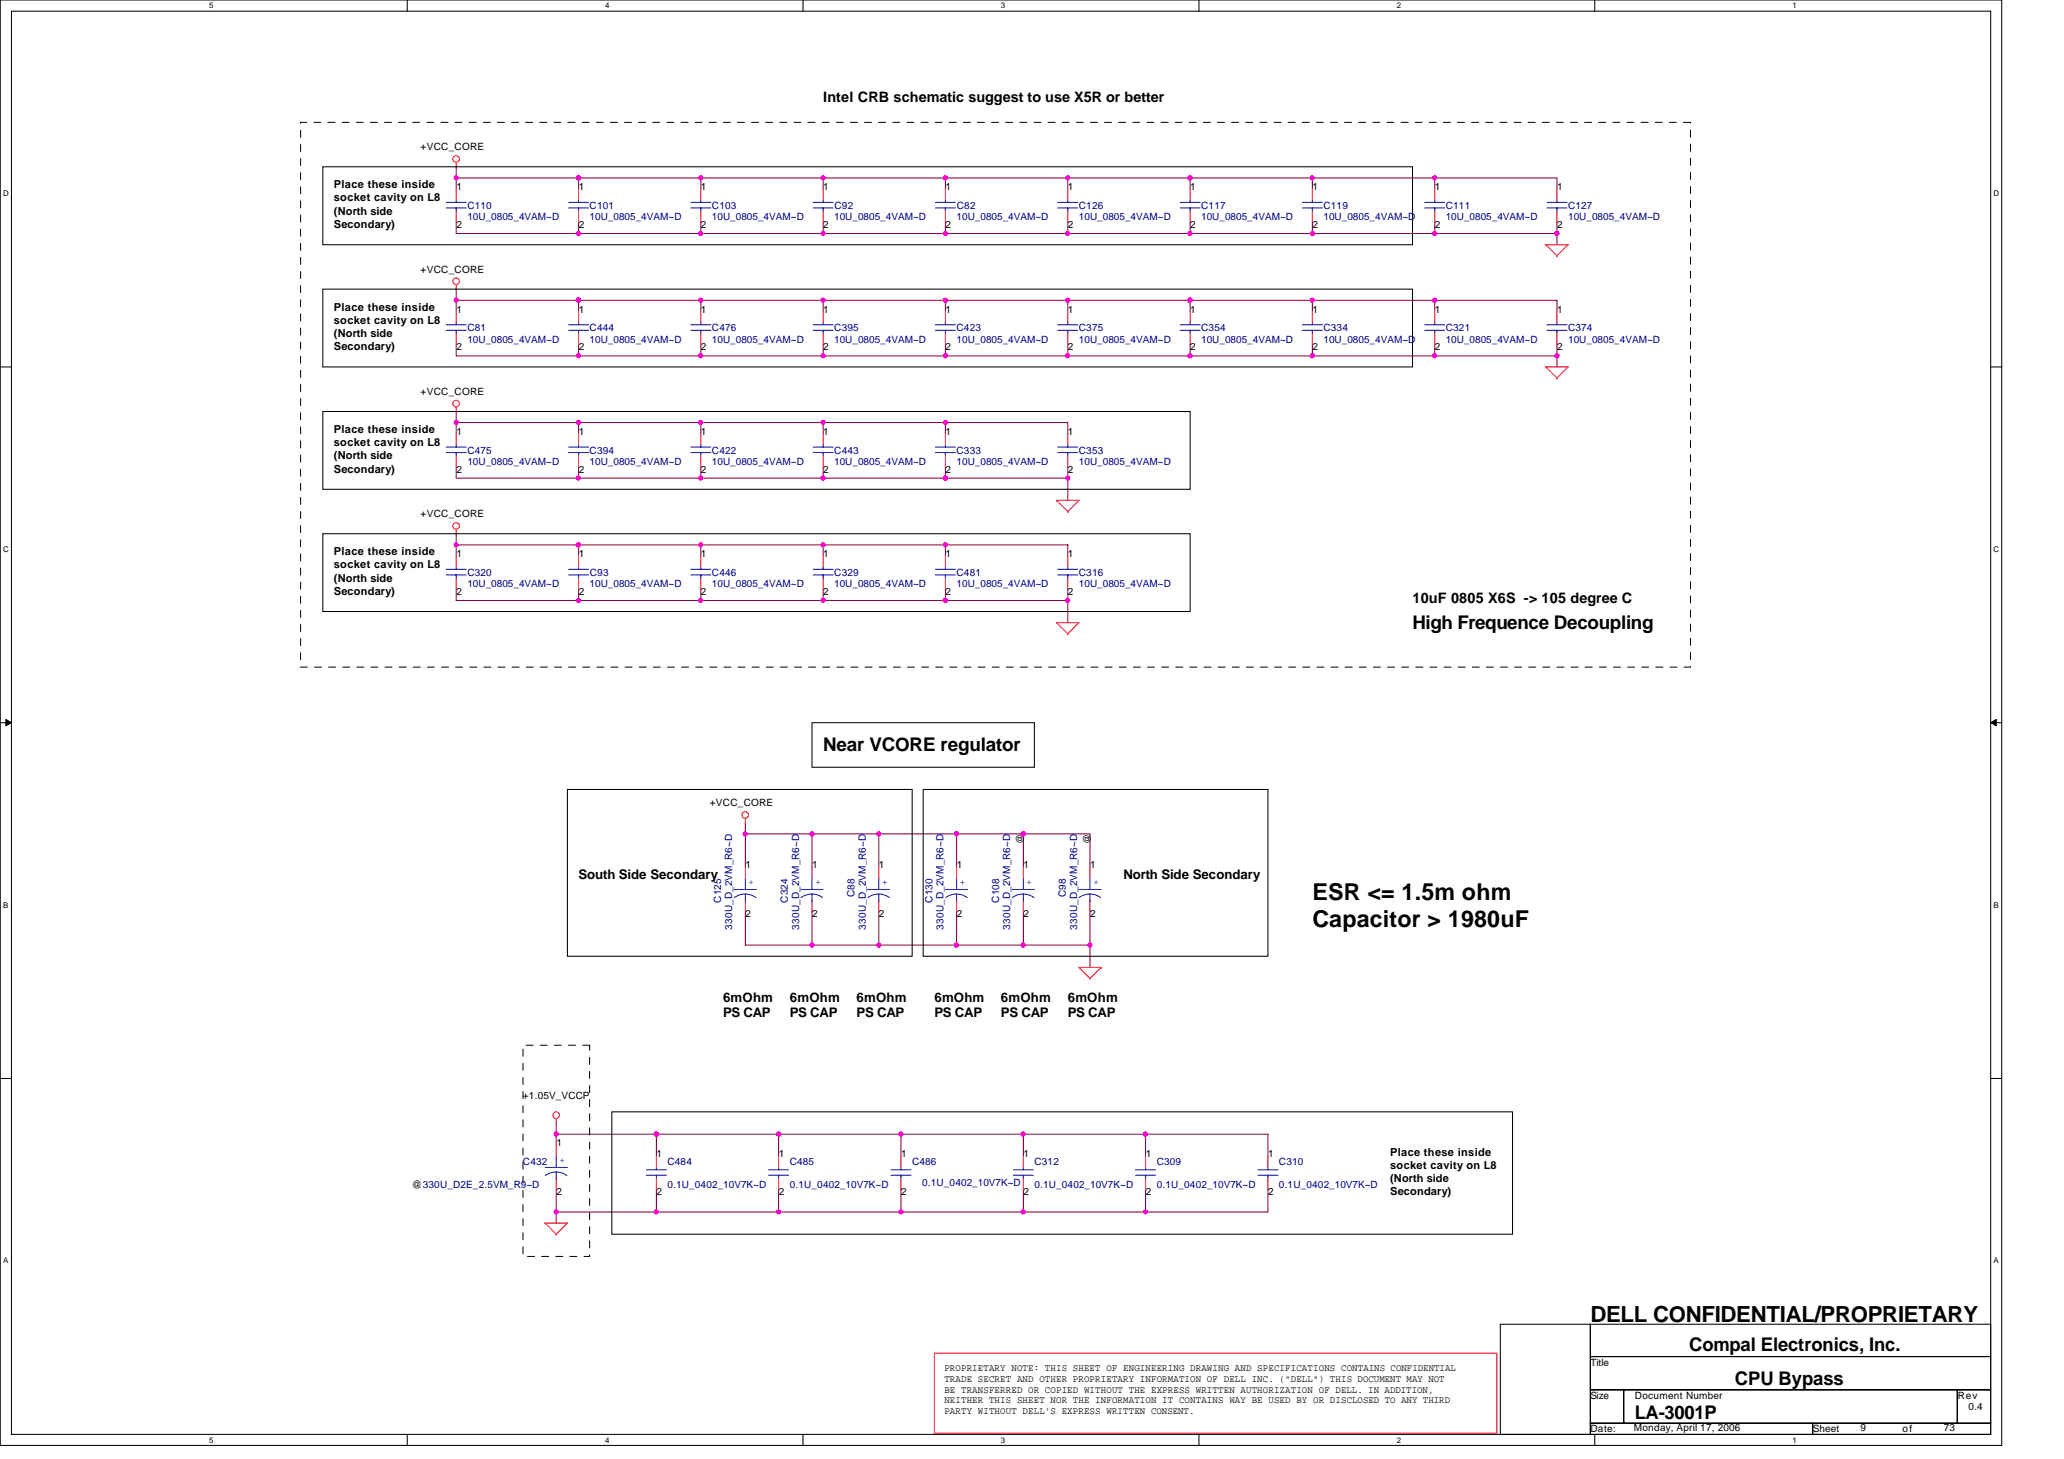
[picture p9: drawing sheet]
<svg xmlns="http://www.w3.org/2000/svg" width="297mm" height="210mm" viewBox="0 0 297 210" stroke-linecap="round" stroke-linejoin="round" font-family="sans-serif">
<path d="M0 0h288.1v208h-288.1zM1.6 1.6h284.9v204.8h-284.9z" fill="none" stroke="#000" stroke-width=".15"/>
<g fill="#fff">
<path d="M30.1 .2h.6v1.2h-.6z"/>
<path d="M30.1 206.6h.6v1.3h-.6z"/>
</g>
<path d="M58.6 0v1.6M58.6 206.4v1.6" fill="none" stroke="#000" stroke-width=".15"/>
<g fill="#fff">
<path d="M87.1 .2h.6v1.2h-.6z"/>
<path d="M87.1 206.6h.6v1.3h-.6z"/>
</g>
<path d="M115.6 0v1.6M115.6 206.4v1.6" fill="none" stroke="#000" stroke-width=".15"/>
<g fill="#fff">
<path d="M144 .2h.6v1.2h-.6z"/>
<path d="M144 206.6h.6v1.3h-.6z"/>
</g>
<path d="M172.5 0v1.6M172.5 206.4v1.6" fill="none" stroke="#000" stroke-width=".15"/>
<g fill="#fff">
<path d="M201 .2h.6v1.2h-.6z"/>
<path d="M201 206.6h.6v1.3h-.6z"/>
</g>
<path d="M229.5 0v1.6M229.5 206.4v1.6" fill="none" stroke="#000" stroke-width=".15"/>
<g fill="#fff">
<path d="M258 .2h.6v1.2h-.6z"/>
<path d="M258 206.6h.6v1.3h-.6z"/>
<path d="M.4 27.2h.8v1.3h-.8z"/>
<path d="M286.9 27.2h.8v1.3h-.8z"/>
<path d="M.4 78.4h.8v1.3h-.8z"/>
<path d="M286.9 78.4h.8v1.3h-.8z"/>
</g>
<path d="M0 52.8h1.6M286.5 52.8h1.6" fill="none" stroke="#000" stroke-width=".15"/>
<g fill="#fff">
<path d="M.4 129.6h.8v1.3h-.8z"/>
<path d="M286.9 129.6h.7v1.3h-.7z"/>
</g>
<path d="M0 104h1.6M286.5 104h1.6" fill="none" stroke="#000" stroke-width=".15"/>
<path d="M.8 103.5l.8 .5-.8 .5zM286.5 104l.8-.5v1z" fill="#000" stroke="#000" stroke-width=".14"/>
<g fill="#fff">
<path d="M.4 180.8h.8v1.3h-.8z"/>
<path d="M286.9 180.8h.7v1.3h-.7z"/>
</g>
<g fill="none" stroke="#000" stroke-width=".15">
<path d="M46.5 24h156.8v11.2h-156.8zM46.5 41.6h156.8v11.2h-156.8zM46.5 59.2h124.8v11.2h-124.8zM46.5 76.8h124.8v11.2h-124.8zM81.7 113.6h49.6v24h-49.6zM116.9 104h32v6.4h-32zM132.9 113.6h49.6v24h-49.6zM0 155.2h1.6M286.5 155.2h1.6M88.1 160h129.6v17.6h-129.6zM215.9 190.6h13v15.8h-13zM228.9 190.6h57.6v4.6h-57.6z"/>
<path d="M228.9 195.2h57.6v4.8h-57.6zM228.9 204.8h32v1.6h-32zM228.9 200h4.8v4.8h-4.8zM233.7 200h48v4.8h-48zM260.9 204.8h25.6v1.6h-25.6zM281.7 200h4.8v4.8h-4.8z"/>
</g>
<g fill="none" stroke="#800040" stroke-width=".15">
<path d="M65.7 32v1.6h17.6M65.7 25.6h17.6M65.7 25.6v1.6M65.7 24v1.6M83.3 33.6h17.6M83.3 25.6v1.6M83.3 32v1.6M83.3 25.6h17.6M100.9 25.6v1.6M100.9 25.6h17.6M100.9 33.6h17.6M100.9 32v1.6"/>
<path d="M118.5 32v1.6M118.5 25.6h17.6M118.5 33.6h17.6M118.5 25.6v1.6M136.1 25.6h17.6M136.1 33.6h17.6M136.1 25.6v1.6M136.1 32v1.6M153.7 33.6h17.6M153.7 25.6h17.6M153.7 25.6v1.6M153.7 32v1.6"/>
<path d="M171.3 33.6h17.6M171.3 32v1.6M171.3 25.6h17.6M171.3 25.6v1.6M188.9 25.6h17.6M188.9 32v1.6h17.6M188.9 25.6v1.6M206.5 25.6h17.6v1.6M206.5 33.6h17.6M206.5 32v1.6M206.5 25.6v1.6M224.1 32v1.6"/>
<path d="M224.1 33.6v1.6M65.7 49.6v1.6h17.6M65.7 59.2v1.6M65.7 43.2h17.6M65.7 43.2v1.6M65.7 41.6v1.6M83.3 43.2h17.6M83.3 49.6v1.6M83.3 51.2h17.6M83.3 43.2v1.6M100.9 43.2h17.6M100.9 49.6v1.6"/>
<path d="M100.9 43.2v1.6M100.9 51.2h17.6M118.5 43.2v1.6M118.5 43.2h17.6M118.5 49.6v1.6M118.5 51.2h17.6M136.1 43.2h17.6M136.1 51.2h17.6M136.1 49.6v1.6M136.1 43.2v1.6M153.7 49.6v1.6M153.7 43.2h17.6"/>
<path d="M153.7 43.2v1.6M153.7 51.2h.1M153.7 51.2h17.6M171.3 43.2h17.6M171.3 49.6v1.6M171.3 51.2h17.6M171.3 43.2v1.6M188.9 49.6v1.6M188.9 51.2h17.6M188.9 43.2v1.6M188.9 43.2h17.6M206.5 43.2h17.6v1.6"/>
<path d="M206.5 43.2v1.6M206.5 49.6v1.6M206.5 51.2h17.6M224.1 51.2v1.6M224.1 49.6v1.6M65.7 67.2v1.6h17.6M65.7 78.4v1.6M65.7 78.4h17.6M65.7 60.8v1.6M65.7 76.8v1.6M65.7 60.8h17.6M83.3 60.8v1.6"/>
<path d="M83.3 78.4v1.6M83.3 60.8h17.6M83.3 68.8h17.6M83.3 67.2v1.6M83.3 78.4h17.6M100.9 78.4v1.6M100.9 60.8h17.6M100.9 68.8h17.6M100.9 60.8v1.6M100.9 78.4h17.6M100.9 67.2v1.6M118.5 68.8h17.6"/>
<path d="M118.5 60.8h17.6M118.5 78.4h17.6M118.5 78.4v1.6M118.5 60.8v1.6M118.5 67.2v1.6M136.1 60.8h17.6v1.6M136.1 78.4h17.6v1.6M136.1 68.8h17.6M136.1 67.2v1.6M136.1 78.4v1.6M136.1 60.8v1.6M153.7 68.8v3.2"/>
<path d="M153.7 67.2v1.6M65.7 84.8v1.6h17.6M83.3 86.4h17.6M83.3 84.8v1.6M100.9 84.8v1.6M100.9 86.4h17.6M118.5 86.4h17.6M118.5 84.8v1.6M136.1 84.8v1.6M136.1 86.4h17.6M153.7 84.8v1.6M153.7 86.4v3.2"/>
<path d="M107.3 118.4v1.6M107.3 120h9.6M107.3 120v4.8M107.3 131.2v4.8h9.6M116.9 120v4.8M116.9 131.2v4.8M116.9 136h9.6M116.9 120h9.6M126.5 120v4.8M126.5 136h11.2M126.5 131.2v4.8M126.5 120h11.2"/>
<path d="M137.7 120h9.6M137.7 120v4.8M137.7 136h9.6M137.7 131.2v4.8M147.3 120h9.6v4.8M147.3 120v4.8M147.3 136h9.6M147.3 131.2v4.8M156.9 136v3.2M156.9 131.2v4.8M80 163.2v1.6M80 161.6v1.6"/>
<path d="M80 163.2h14.5M80 174.4h14.5M80 174.4v1.6M80 171.2v3.2M94.5 163.2h17.6M94.5 163.2v3.2M94.5 171.2v3.2M94.5 174.4h17.6M112.1 163.2h17.6M112.1 163.2v3.2M112.1 174.4h17.6M112.1 171.2v3.2"/>
<path d="M129.7 163.2v3.2M129.7 163.2h17.6M129.7 174.4h17.6M129.7 171.2v3.2M147.3 163.2h17.6M147.3 163.2v3.2M147.3 171.2v3.2M147.3 174.4h17.6M164.9 163.2v3.2M164.9 163.2h17.6v3.2M164.9 171.2v3.2M164.9 174.4h.1"/>
<path d="M182.5 171.2v3.2h-17.6"/>
</g>
<g fill="none" stroke="#f00" stroke-width=".15">
<path d="M65.7 24h.1M65.7 23.4v.6M65.7 27.2v1.6M65.7 30.4v1.6M83.3 27.2v1.6M83.3 30.4v1.6M100.9 27.2v1.6M100.9 30.4v1.6M118.5 27.2v1.6M118.5 30.4v1.6M136.1 27.2v1.6M136.1 30.4v1.6"/>
<path d="M153.7 27.2v1.6M153.7 30.4v1.6M171.3 27.2v1.6M171.3 30.4v1.6M188.9 27.2v1.6M188.9 30.4v1.6M206.5 27.2v1.6M206.5 30.4v1.6M222.5 35.2h3.2l-1.6 1.6M222.5 35.2h.1M222.5 35.2l1.6 1.6M224.1 36.8h.1"/>
<path d="M224.1 27.2v1.6M224.1 30.4v1.6M65.7 59.2h.1M65.7 41.6h.1M65.7 41v.6M65.7 44.8v1.6M65.7 48v1.6M65.7 58.6v.6M83.3 44.8v1.6M83.3 48v1.6M100.9 44.8v1.6M100.9 48v1.6"/>
<path d="M118.5 44.8v1.6M118.5 48v1.6M136.1 44.8v1.6M136.1 48v1.6M153.7 44.8v1.6M153.7 48v1.6M171.3 44.8v1.6M171.3 48v1.6M188.9 44.8v1.6M188.9 48v1.6M206.5 44.8v1.6M206.5 48v1.6"/>
<path d="M222.5 52.8h3.2l-1.6 1.6M222.5 52.8h.1M222.5 52.8l1.6 1.6M224.1 54.4h.1M224.1 44.8v1.6M224.1 48v1.6M65.7 76.8h.1M65.7 62.4v1.6M65.7 65.6v1.6M65.7 76.2v.6M83.3 62.4v1.6M83.3 65.6v1.6"/>
<path d="M100.9 62.4v1.6M100.9 65.6v1.6M118.5 62.4v1.6M118.5 65.6v1.6M136.1 62.4v1.6M136.1 65.6v1.6M152.1 72h3.2l-1.6 1.6M152.1 72h.1M152.1 72l1.6 1.6M153.7 73.6h.1M153.7 62.4v1.6M153.7 65.6v1.6"/>
<path d="M65.7 80v1.6M65.7 83.2v1.6M83.3 80v1.6M83.3 83.2v1.6M100.9 80v1.6M100.9 83.2v1.6M118.5 80v1.6M118.5 83.2v1.6M136.1 80v1.6M136.1 83.2v1.6M152.1 89.6h3.2l-1.6 1.6M152.1 89.6h.1"/>
<path d="M152.1 89.6l1.6 1.6M153.7 91.2h.1M153.7 80v1.6M153.7 83.2v1.6M107.3 118.4h.1M107.3 117.8v.6M107.3 124.8v1.6M107.3 129.6v1.6M116.9 124.8v1.6M116.9 129.6v1.6M126.5 124.8v1.6M126.5 129.6v1.6"/>
<path d="M137.7 124.8v1.6M137.7 129.6v1.6M147.3 124.8v1.6M147.3 129.6v1.6M156.9 124.8v1.6M156.9 129.6v1.6M158.5 139.2h-3.2l1.6 1.6M158.5 139.2h.1M158.5 139.2l-1.6 1.6M156.9 140.8h.1M78.5 176h3.2l-1.7 1.6M78.5 176h.1"/>
<path d="M78.5 176l1.5 1.6M80 161v.6M80 177.6h.1M80 164.8v1.6M80 169.6v1.6M94.5 166.4v1.6M94.5 169.6v1.6M112.1 166.4v1.6M112.1 169.6v1.6M129.7 166.4v1.6M129.7 169.6v1.6M147.3 166.4v1.6"/>
<path d="M147.3 169.6v1.6M164.9 166.4v1.6M164.9 169.6v1.6M182.5 166.4v1.6M182.5 169.6v1.6M134.5 194.8h80.9v11.5h-80.9z"/>
<circle cx="65.6" cy="22.9" r=".47"/>
<circle cx="65.6" cy="40.5" r=".48"/>
<circle cx="65.6" cy="58.1" r=".47"/>
<circle cx="65.6" cy="75.7" r=".47"/>
<circle cx="107.2" cy="117.3" r=".47"/>
<circle cx="80" cy="160.5" r=".47"/>
</g>
<path d="M43.3 17.6h200v78.4h-200zM75.3 150.4h9.6v30.4h-9.6z" fill="none" stroke="#000" stroke-width=".14" stroke-dasharray="1 1 1 1 1 1 1 1"/>
<g fill="none" stroke="#00f" stroke-width=".15">
<path d="M64.2 29.9h2.9M64.2 29.1h2.9M65.7 28.8v.3M65.7 29.9h.1M65.7 29.9v.5M81.8 29.9h2.9M81.8 29.1h2.9M83.3 28.8v.3M83.3 29.9h.1M83.3 29.9v.5M99.4 29.9h2.9M99.4 29.1h2.9"/>
<path d="M100.9 28.8v.3M100.9 29.9h.1M100.9 29.9v.5M117 29.9h2.9M117 29.1h2.9M118.5 28.8v.3M118.5 29.9h.1M118.5 29.9v.5M134.6 29.9h2.9M134.6 29.1h2.9M136.1 28.8v.3M136.1 29.9h.1"/>
<path d="M136.1 29.9v.5M152.2 29.9h2.9M152.2 29.1h2.9M153.7 28.8v.3M153.7 29.9h.1M153.7 29.9v.5M169.8 29.9h2.9M169.8 29.1h2.9M171.3 28.8v.3M171.3 29.9h.1M171.3 29.9v.5M187.4 29.9h2.9"/>
<path d="M187.4 29.1h2.9M188.9 28.8v.3M188.9 29.9h.1M188.9 29.9v.5M205 29.9h2.9M205 29.1h2.9M206.5 28.8v.3M206.5 29.9h.1M206.5 29.9v.5M222.6 29.9h2.9M222.6 29.1h2.9M224.1 28.8v.3"/>
<path d="M224.1 29.9h.1M224.1 29.9v.5M64.2 47.5h2.9M64.2 46.7h2.9M65.7 46.4v.3M65.7 47.5h.1M65.7 47.5v.5M81.8 47.5h2.9M81.8 46.7h2.9M83.3 46.4v.3M83.3 47.5h.1M83.3 47.5v.5"/>
<path d="M99.4 47.5h2.9M99.4 46.7h2.9M100.9 46.4v.3M100.9 47.5h.1M100.9 47.5v.5M117 47.5h2.9M117 46.7h2.9M118.5 46.4v.3M118.5 47.5h.1M118.5 47.5v.5M134.6 47.5h2.9M134.6 46.7h2.9"/>
<path d="M136.1 46.4v.3M136.1 47.5h.1M136.1 47.5v.5M152.2 47.5h2.9M152.2 46.7h2.9M153.7 46.4v.3M153.7 47.5h.1M153.7 47.5v.5M169.8 47.5h2.9M169.8 46.7h2.9M171.3 46.4v.3M171.3 47.5h.1"/>
<path d="M171.3 47.5v.5M187.4 47.5h2.9M187.4 46.7h2.9M188.9 46.4v.3M188.9 47.5h.1M188.9 47.5v.5M205 47.5h2.9M205 46.7h2.9M206.5 46.4v.3M206.5 47.5h.1M206.5 47.5v.5M222.6 47.5h2.9"/>
<path d="M222.6 46.7h2.9M224.1 46.4v.3M224.1 47.5h.1M224.1 47.5v.5M64.2 65.1h2.9M64.2 64.3h2.9M65.7 64v.3M65.7 65.1h.1M65.7 65.1v.5M81.8 65.1h2.9M81.8 64.3h2.9M83.3 64v.3"/>
<path d="M83.3 65.1h.1M83.3 65.1v.5M99.4 65.1h2.9M99.4 64.3h2.9M100.9 64v.3M100.9 65.1h.1M100.9 65.1v.5M117 65.1h2.9M117 64.3h2.9M118.5 64v.3M118.5 65.1h.1M118.5 65.1v.5"/>
<path d="M134.6 65.1h2.9M134.6 64.3h2.9M136.1 64v.3M136.1 65.1h.1M136.1 65.1v.5M152.2 65.1h2.9M152.2 64.3h2.9M153.7 64v.3M153.7 65.1h.1M153.7 65.1v.5M64.2 82.7h2.9M64.2 81.9h2.9"/>
<path d="M65.7 81.6v.3M65.7 82.7h.1M65.7 82.7v.5M81.8 82.7h2.9M81.8 81.9h2.9M83.3 81.6v.3M83.3 82.7h.1M83.3 82.7v.5M99.4 82.7h2.9M99.4 81.9h2.9M100.9 81.6v.3M100.9 82.7h.1"/>
<path d="M100.9 82.7v.5M117 82.7h2.9M117 81.9h2.9M118.5 81.6v.3M118.5 82.7h.1M118.5 82.7v.5M134.6 82.7h2.9M134.6 81.9h2.9M136.1 81.6v.3M136.1 82.7h.1M136.1 82.7v.5M152.2 82.7h2.9"/>
<path d="M152.2 81.9h2.9M153.7 81.6v.3M153.7 82.7h.1M153.7 82.7v.5M105.7 128h3.2M107.2 128.7a2.55 2.55 0 0 1 1.6 .5M107.2 128.7a2.51 2.51 0 0 0-1.5 .5M107.3 126.4v1.6M107.3 129.6h.1M107.3 128.7v.9M115.3 128h3.2M115.3 129.2a2.6 2.6 0 0 1 3.1 0"/>
<path d="M116.9 126.4v1.6M116.9 129.6h.1M116.9 128.7v.9M124.9 128h3.2M124.9 129.2a2.6 2.6 0 0 1 3.1 0M126.5 126.4v1.6M126.5 129.6h.1M126.5 128.7v.9M136.1 128h3.2M137.6 128.7a2.51 2.51 0 0 1 1.6 .5M137.6 128.7a2.51 2.51 0 0 0-1.5 .5M137.7 126.4v1.6"/>
<path d="M137.7 129.6h.1M137.7 128.7v.9M145.7 128h3.2M147.3 128.7a2.55 2.55 0 0 1 1.5 .5M147.3 128.7a2.51 2.51 0 0 0-1.6 .5M147.3 126.4v1.6M147.3 129.6h.1M147.3 128.7v.9M155.3 128h3.2M155.3 129.2a2.6 2.6 0 0 1 3.1 0M156.9 126.4v1.6M156.9 129.6h.1"/>
<path d="M156.9 128.7v.9M78.5 168h3.2M78.5 169.2a2.6 2.6 0 0 1 3.1 0M80 166.4v1.6M80 169.6h.1M80 168.7v.9M93 169.1h2.9M93 168.4h2.9M94.5 168v.4M94.5 169.1h.1M94.5 169.1v.5M110.6 169.1h2.9"/>
<path d="M110.6 168.4h2.9M112.1 168v.4M112.1 169.1h.1M112.1 169.1v.5M128.2 169.1h2.9M128.2 168.4h2.9M129.7 168v.4M129.7 169.1h.1M129.7 169.1v.5M145.8 169.1h2.9M145.8 168.4h2.9M147.3 168v.4"/>
<path d="M147.3 169.1h.1M147.3 169.1v.5M163.4 169.1h2.9M163.4 168.4h2.9M164.9 168v.4M164.9 169.1h.1M164.9 169.1v.5M181 169.1h2.9M181 168.4h2.9M182.5 168v.4M182.5 169.1h.1M182.5 169.1v.5"/>
</g>
<g fill="#f0f" stroke="#f0f" stroke-width=".15">
<circle cx="83.2" cy="43.2" r=".32"/>
<circle cx="83.2" cy="33.6" r=".31"/>
<circle cx="136.1" cy="68.8" r=".31"/>
<circle cx="118.5" cy="68.8" r=".31"/>
<circle cx="136.1" cy="60.8" r=".31"/>
<circle cx="118.5" cy="60.8" r=".31"/>
<circle cx="83.2" cy="86.4" r=".31"/>
<circle cx="171.3" cy="43.2" r=".32"/>
<circle cx="83.2" cy="25.6" r=".31"/>
<circle cx="65.6" cy="25.6" r=".31"/>
<circle cx="147.3" cy="120" r=".32"/>
<circle cx="137.6" cy="120" r=".32"/>
<circle cx="94.4" cy="163.2" r=".32"/>
<circle cx="80" cy="163.2" r=".32"/>
<circle cx="147.3" cy="163.2" r=".32"/>
<circle cx="112.1" cy="163.2" r=".32"/>
<circle cx="129.6" cy="163.2" r=".32"/>
<circle cx="164.8" cy="163.2" r=".32"/>
<circle cx="80.1" cy="174.4" r=".31"/>
<circle cx="136.1" cy="33.6" r=".31"/>
<circle cx="126.4" cy="136" r=".32"/>
<circle cx="137.6" cy="136" r=".32"/>
<circle cx="188.9" cy="25.6" r=".31"/>
<circle cx="153.7" cy="33.6" r=".31"/>
<circle cx="129.7" cy="174.4" r=".31"/>
<circle cx="153.7" cy="68.8" r=".31"/>
<circle cx="153.7" cy="86.4" r=".31"/>
<circle cx="136.1" cy="86.4" r=".31"/>
<circle cx="65.6" cy="43.2" r=".32"/>
<circle cx="112.1" cy="174.4" r=".31"/>
<circle cx="171.3" cy="25.6" r=".31"/>
<circle cx="153.7" cy="25.6" r=".31"/>
<circle cx="83.2" cy="60.8" r=".31"/>
<circle cx="100.8" cy="60.8" r=".31"/>
<circle cx="116.8" cy="120" r=".32"/>
<circle cx="107.2" cy="120" r=".32"/>
<circle cx="188.8" cy="51.2" r=".32"/>
<circle cx="206.5" cy="43.2" r=".32"/>
<circle cx="100.8" cy="68.8" r=".31"/>
<circle cx="156.8" cy="136" r=".32"/>
<circle cx="147.3" cy="136" r=".32"/>
<circle cx="136.1" cy="43.2" r=".32"/>
<circle cx="118.4" cy="43.2" r=".32"/>
<circle cx="136.1" cy="25.6" r=".31"/>
<circle cx="118.5" cy="25.6" r=".31"/>
<circle cx="171.3" cy="51.2" r=".32"/>
<circle cx="94.5" cy="174.4" r=".31"/>
<circle cx="100.8" cy="43.2" r=".32"/>
<circle cx="100.8" cy="78.4" r=".31"/>
<circle cx="164.9" cy="174.4" r=".31"/>
<circle cx="83.2" cy="51.2" r=".32"/>
<circle cx="136.1" cy="78.4" r=".31"/>
<circle cx="118.5" cy="78.4" r=".31"/>
<circle cx="224.1" cy="51.2" r=".32"/>
<circle cx="206.5" cy="51.2" r=".32"/>
<circle cx="118.5" cy="86.4" r=".31"/>
<circle cx="171.3" cy="33.6" r=".31"/>
<circle cx="83.2" cy="68.8" r=".31"/>
<circle cx="100.8" cy="51.2" r=".32"/>
<circle cx="224.1" cy="33.6" r=".31"/>
<circle cx="206.5" cy="33.6" r=".31"/>
<circle cx="83.2" cy="78.4" r=".31"/>
<circle cx="65.6" cy="78.4" r=".31"/>
<circle cx="153.6" cy="43.2" r=".32"/>
<circle cx="147.3" cy="174.4" r=".31"/>
<circle cx="188.9" cy="33.6" r=".31"/>
<circle cx="118.5" cy="33.6" r=".31"/>
<circle cx="116.8" cy="136" r=".32"/>
<circle cx="100.8" cy="86.4" r=".31"/>
<circle cx="188.8" cy="43.2" r=".32"/>
<circle cx="126.4" cy="120" r=".32"/>
<circle cx="100.8" cy="25.6" r=".31"/>
<circle cx="100.8" cy="33.6" r=".31"/>
<circle cx="136.1" cy="51.2" r=".32"/>
<circle cx="118.4" cy="51.2" r=".32"/>
<circle cx="206.5" cy="25.6" r=".31"/>
<circle cx="65.6" cy="60.8" r=".31"/>
<circle cx="153.6" cy="51.2" r=".32"/>
</g>
<g font-size="3.3">
<text x="188.9" y="129.5">ESR &lt;= 1.5m ohm</text>
<text x="188.9" y="133.5">Capacitor &gt; 1980uF</text>
</g>
<text font-size="3.2" x="228.9" y="190.2">DELL CONFIDENTIAL/PROPRIETARY</text>
<g font-size="2.7">
<text x="203.3" y="90.5">High Frequence Decoupling</text>
<text x="118.5" y="108.1">Near VCORE regulator</text>
<text x="243.1" y="194.4">Compal Electronics, Inc.</text>
<text x="249.7" y="199.3">CPU Bypass</text>
<text x="235.3" y="204.2">LA-3001P</text>
</g>
<g font-size="2.1">
<text x="118.5" y="14.7">Intel CRB schematic suggest to use X5R or better</text>
<text x="203.3" y="86.7">10uF 0805 X6S -&gt; 105 degree C</text>
</g>
<g font-size="1.9">
<text x="83.3" y="126.6">South Side Secondary</text>
<text x="161.7" y="126.6">North Side Secondary</text>
<text x="104.1" y="144.2">6mOhm</text>
<text x="104.1" y="146.4">PS CAP</text>
<text x="113.7" y="144.2">6mOhm</text>
<text x="113.7" y="146.4">PS CAP</text>
<text x="123.3" y="144.2">6mOhm</text>
<text x="123.3" y="146.4">PS CAP</text>
<text x="134.5" y="144.2">6mOhm</text>
<text x="134.5" y="146.4">PS CAP</text>
<text x="144.1" y="144.2">6mOhm</text>
<text x="144.1" y="146.4">PS CAP</text>
<text x="153.7" y="144.2">6mOhm</text>
<text x="153.7" y="146.4">PS CAP</text>
</g>
<g font-size="1.6">
<text x="48" y="27.1">Place these inside</text>
<text x="48" y="29">socket cavity on L8</text>
<text x="48" y="30.9">(North side</text>
<text x="48" y="32.8">Secondary)</text>
<text x="48" y="44.7">Place these inside</text>
<text x="48" y="46.6">socket cavity on L8</text>
<text x="48" y="48.5">(North side</text>
<text x="48" y="50.4">Secondary)</text>
<text x="48" y="62.3">Place these inside</text>
<text x="48" y="64.2">socket cavity on L8</text>
<text x="48" y="66.1">(North side</text>
<text x="48" y="68">Secondary)</text>
<text x="48" y="79.9">Place these inside</text>
<text x="48" y="81.8">socket cavity on L8</text>
<text x="48" y="83.7">(North side</text>
<text x="48" y="85.6">Secondary)</text>
<text x="200.1" y="166.3">Place these inside</text>
<text x="200.1" y="168.2">socket cavity on L8</text>
<text x="200.1" y="170.1">(North side</text>
<text x="200.1" y="172">Secondary)</text>
</g>
<g font-size="1.4">
<text x="60.5" y="21.6">+VCC_CORE</text>
<text x="65.7" y="27.4">1</text>
<text x="83.3" y="27.4">1</text>
<text x="100.9" y="27.4">1</text>
<text x="118.5" y="27.4">1</text>
<text x="136.1" y="27.4">1</text>
<text x="153.7" y="27.4">1</text>
<text x="171.3" y="27.4">1</text>
<text x="188.9" y="27.4">1</text>
<text x="206.5" y="27.4">1</text>
<text x="224.1" y="27.4">1</text>
<text x="65.7" y="32.8">2</text>
<text x="83.3" y="32.8">2</text>
<text x="100.9" y="32.8">2</text>
<text x="118.5" y="32.8">2</text>
<text x="136.1" y="32.8">2</text>
<text x="153.7" y="32.8">2</text>
<text x="171.3" y="32.8">2</text>
<text x="188.9" y="32.8">2</text>
<text x="206.5" y="32.8">2</text>
<text x="224.1" y="32.8">2</text>
<text x="60.5" y="39.2">+VCC_CORE</text>
<text x="65.7" y="45">1</text>
<text x="83.3" y="45">1</text>
<text x="100.9" y="45">1</text>
<text x="118.5" y="45">1</text>
<text x="136.1" y="45">1</text>
<text x="153.7" y="45">1</text>
<text x="171.3" y="45">1</text>
<text x="188.9" y="45">1</text>
<text x="206.5" y="45">1</text>
<text x="224.1" y="45">1</text>
<text x="65.7" y="50.4">2</text>
<text x="83.3" y="50.4">2</text>
<text x="100.9" y="50.4">2</text>
<text x="118.5" y="50.4">2</text>
<text x="136.1" y="50.4">2</text>
<text x="153.7" y="50.4">2</text>
<text x="171.3" y="50.4">2</text>
<text x="188.9" y="50.4">2</text>
<text x="206.5" y="50.4">2</text>
<text x="224.1" y="50.4">2</text>
<text x="60.5" y="56.8">+VCC_CORE</text>
<text x="65.7" y="62.6">1</text>
<text x="83.3" y="62.6">1</text>
<text x="100.9" y="62.6">1</text>
<text x="118.5" y="62.6">1</text>
<text x="136.1" y="62.6">1</text>
<text x="153.7" y="62.6">1</text>
<text x="65.7" y="68">2</text>
<text x="83.3" y="68">2</text>
<text x="100.9" y="68">2</text>
<text x="118.5" y="68">2</text>
<text x="136.1" y="68">2</text>
<text x="153.7" y="68">2</text>
<text x="60.5" y="74.4">+VCC_CORE</text>
<text x="65.7" y="80.2">1</text>
<text x="83.3" y="80.2">1</text>
<text x="100.9" y="80.2">1</text>
<text x="118.5" y="80.2">1</text>
<text x="136.1" y="80.2">1</text>
<text x="153.7" y="80.2">1</text>
<text x="65.7" y="85.6">2</text>
<text x="83.3" y="85.6">2</text>
<text x="100.9" y="85.6">2</text>
<text x="118.5" y="85.6">2</text>
<text x="136.1" y="85.6">2</text>
<text x="153.7" y="85.6">2</text>
<text x="102.1" y="116">+VCC_CORE</text>
<text x="107.3" y="125">1</text>
<text x="116.9" y="125">1</text>
<text x="126.5" y="125">1</text>
<text x="137.7" y="125">1</text>
<text x="147.3" y="125">1</text>
<text x="147.3" y="121.5" transform="rotate(-90 147.3 121.5)">@</text>
<text x="156.9" y="125">1</text>
<text x="156.9" y="121.5" transform="rotate(-90 156.9 121.5)">@</text>
<text x="107.3" y="132">2</text>
<text x="116.9" y="132">2</text>
<text x="126.5" y="132">2</text>
<text x="137.7" y="132">2</text>
<text x="147.3" y="132">2</text>
<text x="156.9" y="132">2</text>
<text x="75.3" y="158.1">+1.05V_VCCP</text>
<text x="80.1" y="165">1</text>
<text x="94.5" y="166.6">1</text>
<text x="112.1" y="166.6">1</text>
<text x="129.7" y="166.6">1</text>
<text x="147.3" y="166.6">1</text>
<text x="164.9" y="166.6">1</text>
<text x="182.5" y="166.6">1</text>
<text x="59.3" y="170.9">@330U_D2E_2.5VM_R9~D</text>
<text x="80.1" y="172">2</text>
<text x="94.5" y="172">2</text>
<text x="112.1" y="172">2</text>
<text x="129.7" y="172">2</text>
<text x="147.3" y="172">2</text>
<text x="164.9" y="172">2</text>
<text x="182.5" y="172">2</text>
<text x="135.9" y="197.3">PROPRIETARY NOTE: THIS SHEET OF ENGINEERING DRAWING AND SPECIFICATIONS CONTAINS CONFIDENTIAL</text>
<text x="228.9" y="196.5">Title</text>
<text x="135.9" y="198.9">TRADE SECRET AND OTHER PROPRIETARY INFORMATION OF DELL INC. (&quot;DELL&quot;) THIS DOCUMENT MAY NOT</text>
<text x="135.9" y="200.4">BE TRANSFERRED OR COPIED WITHOUT THE EXPRESS WRITTEN AUTHORIZATION OF DELL. IN ADDITION,</text>
<text x="135.9" y="202">NEITHER THIS SHEET NOR THE INFORMATION IT CONTAINS WAY BE USED BY OR DISCLOSED TO ANY THIRD</text>
<text x="135.9" y="203.5">PARTY WITHOUT DELL'S EXPRESS WRITTEN CONSENT.</text>
<text x="228.9" y="201.3">Size</text>
<text x="235.3" y="201.3">Document Number</text>
<text x="281.7" y="201.3">Rev</text>
<text x="283.3" y="202.9">0.4</text>
<text x="228.9" y="206.1">Date:</text>
<text x="235.1" y="206">Monday, April 17, 2006</text>
<text x="260.9" y="206.1">Sheet</text>
<text x="267.8" y="206">9</text>
<text x="273.8" y="206.1">of</text>
<text x="279.8" y="206">73</text>
</g>
<g font-size="1.4" fill="#000080">
<text x="67.3" y="30.1">C110</text>
<text x="67.3" y="31.7">10U_0805_4VAM~D</text>
<text x="84.9" y="30.1">C101</text>
<text x="84.9" y="31.7">10U_0805_4VAM~D</text>
<text x="102.5" y="30.1">C103</text>
<text x="102.5" y="31.7">10U_0805_4VAM~D</text>
<text x="120.1" y="31.7">10U_0805_4VAM~D</text>
<text x="120.1" y="30.1">C92</text>
<text x="137.7" y="31.7">10U_0805_4VAM~D</text>
<text x="137.7" y="30.1">C82</text>
<text x="155.3" y="30.1">C126</text>
<text x="155.3" y="31.7">10U_0805_4VAM~D</text>
<text x="172.9" y="30.1">C117</text>
<text x="172.9" y="31.7">10U_0805_4VAM~D</text>
<text x="190.5" y="30.1">C119</text>
<text x="190.5" y="31.7">10U_0805_4VAM~D</text>
<text x="208.1" y="30.1">C111</text>
<text x="208.1" y="31.7">10U_0805_4VAM~D</text>
<text x="225.7" y="30.1">C127</text>
<text x="225.7" y="31.7">10U_0805_4VAM~D</text>
<text x="67.3" y="47.7">C81</text>
<text x="84.9" y="47.7">C444</text>
<text x="102.5" y="47.7">C476</text>
<text x="120.1" y="47.7">C395</text>
<text x="137.7" y="47.7">C423</text>
<text x="155.3" y="47.7">C375</text>
<text x="172.9" y="47.7">C354</text>
<text x="190.5" y="47.7">C334</text>
<text x="208.1" y="47.7">C321</text>
<text x="225.7" y="47.7">C374</text>
<text x="67.3" y="49.3">10U_0805_4VAM~D</text>
<text x="84.9" y="49.3">10U_0805_4VAM~D</text>
<text x="102.5" y="49.3">10U_0805_4VAM~D</text>
<text x="120.1" y="49.3">10U_0805_4VAM~D</text>
<text x="137.7" y="49.3">10U_0805_4VAM~D</text>
<text x="155.3" y="49.3">10U_0805_4VAM~D</text>
<text x="172.9" y="49.3">10U_0805_4VAM~D</text>
<text x="190.5" y="49.3">10U_0805_4VAM~D</text>
<text x="208.1" y="49.3">10U_0805_4VAM~D</text>
<text x="225.7" y="49.3">10U_0805_4VAM~D</text>
<text x="67.3" y="65.3">C475</text>
<text x="84.9" y="65.3">C394</text>
<text x="102.5" y="65.3">C422</text>
<text x="120.1" y="65.3">C443</text>
<text x="137.7" y="65.3">C333</text>
<text x="155.3" y="65.3">C353</text>
<text x="67.3" y="66.9">10U_0805_4VAM~D</text>
<text x="84.9" y="66.9">10U_0805_4VAM~D</text>
<text x="102.5" y="66.9">10U_0805_4VAM~D</text>
<text x="120.1" y="66.9">10U_0805_4VAM~D</text>
<text x="137.7" y="66.9">10U_0805_4VAM~D</text>
<text x="155.3" y="66.9">10U_0805_4VAM~D</text>
<text x="67.3" y="82.9">C320</text>
<text x="84.9" y="82.9">C93</text>
<text x="102.5" y="82.9">C446</text>
<text x="120.1" y="82.9">C329</text>
<text x="137.7" y="82.9">C481</text>
<text x="155.3" y="82.9">C316</text>
<text x="67.3" y="84.5">10U_0805_4VAM~D</text>
<text x="84.9" y="84.5">10U_0805_4VAM~D</text>
<text x="102.5" y="84.5">10U_0805_4VAM~D</text>
<text x="120.1" y="84.5">10U_0805_4VAM~D</text>
<text x="137.7" y="84.5">10U_0805_4VAM~D</text>
<text x="155.3" y="84.5">10U_0805_4VAM~D</text>
<text x="103.8" y="129.9" transform="rotate(-90 103.8 129.9)">C125</text>
<text x="113.4" y="129.9" transform="rotate(-90 113.4 129.9)">C324</text>
<text x="123" y="129.1" transform="rotate(-90 123 129.1)">C88</text>
<text x="134.2" y="129.9" transform="rotate(-90 134.2 129.9)">C130</text>
<text x="143.8" y="129.9" transform="rotate(-90 143.8 129.9)">C108</text>
<text x="153.4" y="129.1" transform="rotate(-90 153.4 129.1)">C98</text>
<text x="105.4" y="133.8" transform="rotate(-90 105.4 133.8)">330U_D_2VM_R6~D</text>
<text x="115" y="133.8" transform="rotate(-90 115 133.8)">330U_D_2VM_R6~D</text>
<text x="124.6" y="133.8" transform="rotate(-90 124.6 133.8)">330U_D_2VM_R6~D</text>
<text x="135.8" y="133.8" transform="rotate(-90 135.8 133.8)">330U_D_2VM_R6~D</text>
<text x="145.4" y="133.8" transform="rotate(-90 145.4 133.8)">330U_D_2VM_R6~D</text>
<text x="155" y="133.8" transform="rotate(-90 155 133.8)">330U_D_2VM_R6~D</text>
<text x="75.3" y="167.7">C432</text>
<text x="96.1" y="167.7">C484</text>
<text x="113.7" y="167.7">C485</text>
<text x="131.3" y="167.7">C486</text>
<text x="148.9" y="167.7">C312</text>
<text x="166.5" y="167.7">C309</text>
<text x="184.1" y="167.7">C310</text>
<text x="96.1" y="170.9">0.1U_0402_10V7K~D</text>
<text x="113.7" y="170.9">0.1U_0402_10V7K~D</text>
<text x="132.7" y="170.8">0.1U_0402_10V7K~D</text>
<text x="148.9" y="170.9">0.1U_0402_10V7K~D</text>
<text x="166.5" y="170.9">0.1U_0402_10V7K~D</text>
<text x="184.1" y="170.9">0.1U_0402_10V7K~D</text>
</g>
<g font-size="1.4" fill="#00f">
<text x="107.7" y="127.4">+</text>
<text x="117.3" y="127.4">+</text>
<text x="126.9" y="127.4">+</text>
<text x="138.2" y="127.4">+</text>
<text x="147.7" y="127.4">+</text>
<text x="157.3" y="127.4">+</text>
<text x="80.5" y="167.4">+</text>
</g>
<g font-size="1.1">
<text x="30.1" y="1.2">5</text>
<text x="87.1" y="1.2">4</text>
<text x="144" y="1.2">3</text>
<text x="201" y="1.2">2</text>
<text x="258" y="1.2">1</text>
<text x=".4" y="28.2">D</text>
<text x="286.9" y="28.2">D</text>
<text x=".4" y="79.4">C</text>
<text x="286.9" y="79.4">C</text>
<text x=".4" y="130.6">B</text>
<text x="286.9" y="130.6">B</text>
<text x=".4" y="181.8">A</text>
<text x="286.9" y="181.8">A</text>
<text x="30.1" y="207.6">5</text>
<text x="87.1" y="207.6">4</text>
<text x="144" y="207.6">3</text>
<text x="201" y="207.6">2</text>
<text x="258" y="207.6">1</text>
</g>
</svg>
